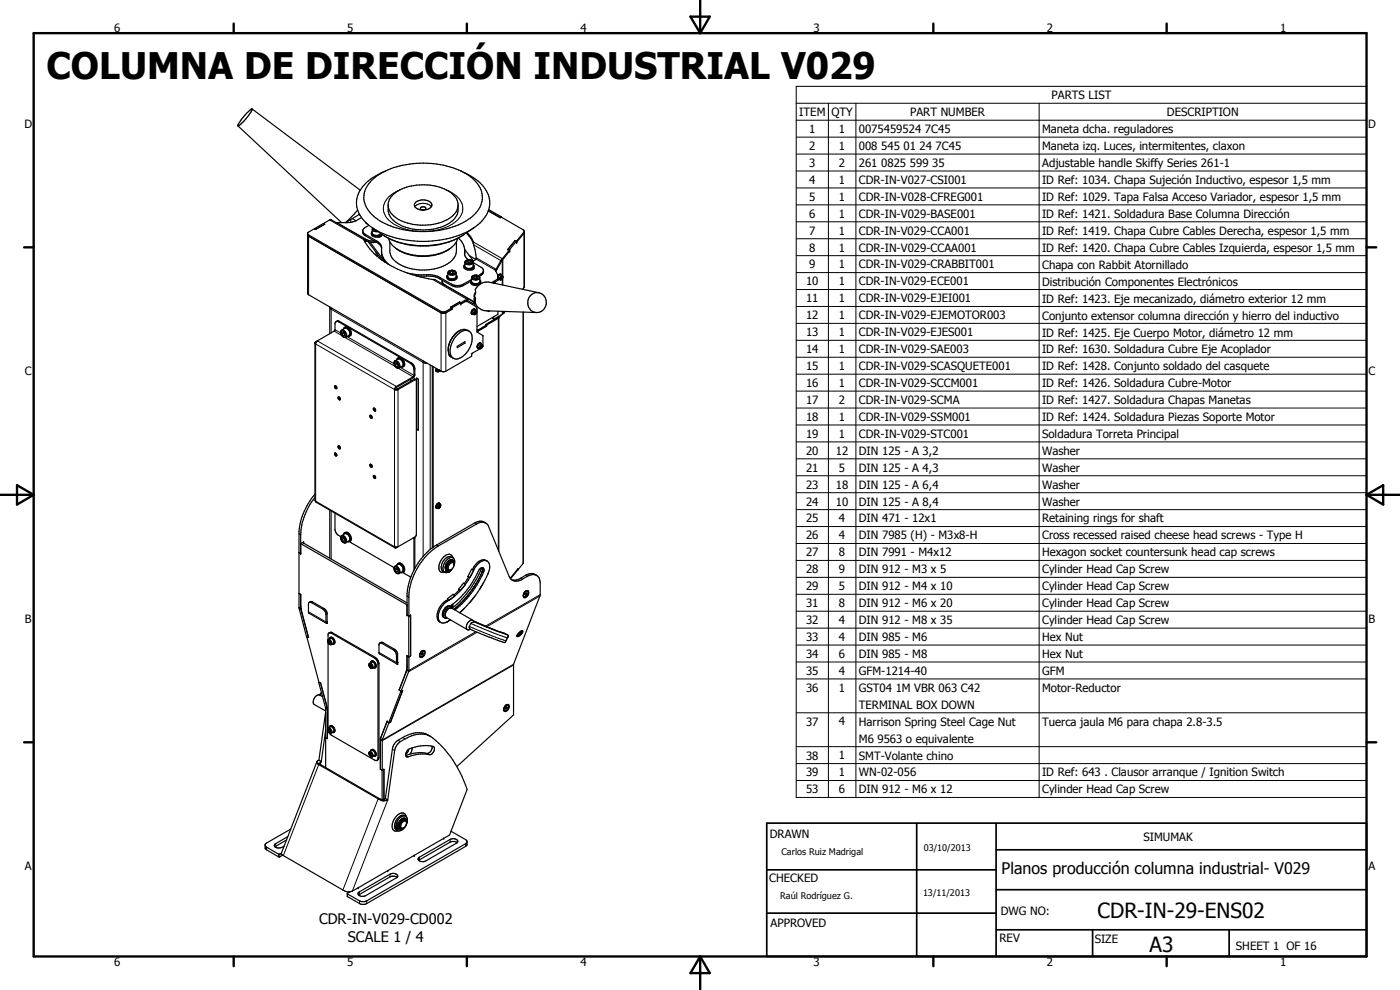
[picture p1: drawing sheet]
<svg xmlns="http://www.w3.org/2000/svg" width="420mm" height="297mm" viewBox="0 0 420 297" stroke-linecap="round" stroke-linejoin="round" font-family="sans-serif">
<g fill="none" stroke="#000" stroke-width=".35">
<path d="M71.4 37.8l31.1 29M75.6 32.7a12.8 12.8 0 0 0-4.2 5.1M75.6 32.7h.1M75.6 32.7a12 12 0 0 1-4.2 5.1M75.6 32.7l32.5 24.4M111.6 54.1a21.1 21.1 0 0 1 13.4-5.1 24.3 24.3 0 0 1 16.9 4.6 6.9 6.9 0 0 1-.1 11.3 25.5 25.5 0 0 1-21.9 3.7 14.3 14.3 0 0 1-10-6.5 6.6 6.6 0 0 1 1.7-8zM115.7 51.3a13.5 13.5 0 0 0-8.4 7.7 7.9 7.9 0 0 0 3.2 8.4l1.4 1.1M138.2 51.3a13.5 13.5 0 0 1 8.5 7.7 8.3 8.3 0 0 1-3.9 8.9 29.2 29.2 0 0 1-19.7 4.3 26.1 26.1 0 0 1-11.2-3.7M92.3 70.5l.3 .4 39.8 23h1.4l1.8-1.1M92.3 70.1l.3 .4 39.8 22.9 1.2 .1 2-1.1M94.4 68.6l.4 .1 2.6-1.4-2.6 1.5zM97.1 67.1l.3 .2"/>
<path d="M105.3 65.9v.8M105.7 65.6l1.1 .7M107.3 63l-3.6 3.8 4.2-2.5M107.8 64.4l.2 .1M108.5 65.3l-1.5 .9-1.6 .5-4.5 .1M108.9 69.4l.5 .7 4.6 3 .5 .9 .1 2.6 1.1 2.2M109.3 72.3l.3 .1M109.4 71.7l-.2 .2a22.6 22.6 0 0 0 13.4 10.1l1.1 .4a25.8 25.8 0 0 0 6.8 1.5l10.1 5.8M109.4 71.7h.1M109.4 71.7l.5 .3M109.4 71.7l-10.1-5.8-6.8 3.8-.2 .3 .1 18.2 40.1 23.3 1.3-.1 7.8-4.5 .2-.9 2.3-1.4M109.4 71.7l-.2 .3"/>
<path d="M109.8 66.7l.5 .5M109.9 72l-.3 .4M110 72.3l1.8 .5 1.1-.2M110 71.9l1.3 .4h1.1M110 71.9v.4M110 71.9l-.1 .1M110 72.3l-.4 .1M110.5 72.5l4.1 5.5M110.7 67.6l-1.1 .6a1.38 1.38 0 0 0-.8 1.3 1.38 1.38 0 0 0 .8 1.2l3.8 2.2 .8 .8 .3 .8M111.1 72.7l4.5 6M111.5 69.9a1.8 1.8 0 0 0 2.9 .3M111.5 69.9a1.65 1.65 0 0 0 1.2 1.3 1.65 1.65 0 0 0 1.7-.6l.1-.2"/>
<path d="M111.7 69.5l-.2 .4M111.7 68.3l3.1 2.1a23.5 23.5 0 0 0 24.4 0l3-2.1M111.9 68.5l-.2 1.4a1.49 1.49 0 0 0 2.5 .1M112.3 68.7l.5 .4M112.5 68.8v.1M112.7 69h.1M112.8 69.1h.1M112.8 75.7v.9M113.2 76.2v.8M114.2 77.5v.3M114.3 70.7l.2 .1M114.5 70.4v.4l-.3 .2-.8 .1"/>
<path d="M114.5 70.2v.2M114.5 75.6a5.5 5.5 0 0 0 2.4 3.9M116.6 71.5a8.3 8.3 0 0 0 5.9 4.8 15.3 15.3 0 0 0 12.5-1.7M117 72.6v3.1a7.2 7.2 0 0 0 5.9 4.8 14.6 14.6 0 0 0 12.7-2.3l.7-.8 .6-1.3 .1-3.5M118.9 74.6l1.7 1M124.7 60.7a3.4 3.4 0 0 1 4.9 .6 2.26 2.26 0 0 1-3 1.7 1.87 1.87 0 0 1-2.2-1.8zM126.3 62.3a.93 .93 0 0 1 1.5 .4 .91 .91 0 0 1-.9 .3 .91 .91 0 0 1-.7-.6zM137.4 71.5a7.9 7.9 0 0 1-6.5 4.8 17 17 0 0 1-9.9-.6M137.5 61.5a6 6 0 0 1-4.6 6.4 14.8 14.8 0 0 1-15.4-2.3l-.3-.4a5.1 5.1 0 0 1-.7-4.3 7.2 7.2 0 0 1 5.6-4.8 15.4 15.4 0 0 1 13.9 2.3 4.2 4.2 0 0 1-.8 6.9 15.5 15.5 0 0 1-17-.5l-1.1-1.2-.6-1.8M137.6 71.4a5.3 5.3 0 0 1 1.8 4.9M139.4 76.3h.1M139.5 74.8l2.6 3.5"/>
<path d="M139.5 75.4a2.28 2.28 0 0 0 1.1 2.6M139.5 79.4l-.2 .1a1.31 1.31 0 0 0 .5 1.4 1.31 1.31 0 0 0 1.5 0l.8-.4 .2-.7M139.6 78.4a1.55 1.55 0 0 1 2.4 .3v1.1a1.54 1.54 0 0 1-2.5 .2zM139.9 69.9a10.7 10.7 0 0 1 3 7.9l-1 .6M140.2 69.8l1.4 1.8 .5 1.5M140.7 78.2l-.6 .2 .1 .5 .6 .1 .6-.2-.1-.4M140.7 78.2l.6 .2M140.7 78.8l-.2 .2M140.7 78.2v.6M140.7 78.8l.3 .2M140.8 76.7l2 1.2M141.3 78.4v.4"/>
<path d="M142 79.4l.3 .4M142 78.8l2.3 1.4a1.07 1.07 0 0 1 .8 1 1.07 1.07 0 0 1-.8 1l-.8 .5M142.3 79.8a1.83 1.83 0 0 1-3 .2M146.5 63.3l3.6 2M146.5 63.2l3.6 2.1M146.7 62.9l3.8 2.2M150.1 65.3l.3-.1 6.9 4.1M150.1 65.3h.1M150.5 65.1v.1M150.5 65.1l-.4 .2M150.6 77.9l-2 3.1 .7 1.4 .1 1.3M150.6 77.9l.1 .3"/>
<path d="M150.8 78l-2.1 3.3M150.8 77.6v.4M150.8 77.6l-.2 .3M152.4 74.8l.5 .1-2.1 2.7M152.5 74.8l.4 .1M152.9 74.9v.4l-2.1 2.7M154.6 72.2l-2.2 2.6M154.6 72.2h.1M154.6 72.2l.5 .1M155.1 72.3l-2.2 2.6M157.3 69.3l-2.2 3M157.3 69.3v.6"/>
<path d="M157.3 69.6l.1 .1M157.4 69.7l-2.3 3v-.4M157.4 69.7v16.3l-.5 .8M99 92.1v8M99 92.2l.4 .6 .1-.4M100.9 96.5l.7 .1 22 12.7 .6 1.3v2.3l-5.3 3.1-.5 .9M102.4 99.1l1.1-.6a1.43 1.43 0 0 1 1.2 2.1l-.9 .6a1.48 1.48 0 0 1-1.4-2.1zM103.2 99.9l.3 .4M103.2 99.9l-.6 .3M103.2 99.7v.2M103.4 98.3l-.3 .4M103.4 98.3h.7l.6 .6 .5 1.3-.4 .7"/>
<path d="M103.4 98.3a1.25 1.25 0 0 1 1.9 .9l.1 1-.6 .7M122.2 81.9a29 29 0 0 0 7.5 .6l1.9 .6 3.9 2.2a3.8 3.8 0 0 0 3.6 0l2.4-1.4M124.9 82.8h4.2l1.6 .3 4.8 2.6a3.8 3.8 0 0 0 3.6 0l2.2-1.3M132.7 84.3l.2 1M132.7 84.1l.1 .6 .7 .8-.4-.1M134.1 82.8a1.57 1.57 0 0 0 1.4 1.4 1.57 1.57 0 0 0 1.6-.9v-.3M134.2 82.8l-.1 .2a1.73 1.73 0 0 0 3 0M134.3 82.7l-.2 .1M134.4 82.5l-.2 .3M134.5 81.5a1.52 1.52 0 0 1 2.4 .2v1.3a1.44 1.44 0 0 1-2.5 0zM135.2 81.4v.6M135.3 92.2l.3 .2"/>
<path d="M135.6 92.4v.4M135.6 92.8h.1M135.8 81.3l.5 .4-.1 .3-.7 .2-.6-.4 .3-.4M135.8 81.3l-.6 .1M135.8 82l-.5 .1M135.8 81.3v.7M135.8 82l.2 .1M136.9 82.5l.2 .5M138.2 99.1l-1.1 .6-.9 1M138.2 91.2l1.7-.9 2.8 1.6 .3 .4 .2 7.3 1.7 1.2v3.1l-.4 .6-.4 .1M138.2 90.8l-.2-.2-2.7 1.6M138.2 90.8v.4"/>
<path d="M138.2 90.8l-2.5 1.6M138.2 90.8l-.3-.2-2.6 1.6M140.2 90.1v.4M140.6 89.7l1.8 .9M140.6 89.7h-.4l-2 1.1M140.7 99.4a2.82 2.82 0 0 0-3.9 .7 6.6 6.6 0 0 0-2.1 3.6M140.7 99.4a3.2 3.2 0 0 0-3.8 1.4 6.8 6.8 0 0 0-1.7 5.7l.8 1M140.7 99.4a3.8 3.8 0 0 1 .3 4.9 5.1 5.1 0 0 1-4.4 3.4l-.6-.2M141.3 84.5a1.76 1.76 0 0 0 3 0M141.3 84.5a1.36 1.36 0 0 0 2 1.1l.8-.5 .2-.6M141.5 83.9l-.2 .6M141.6 83a1.48 1.48 0 0 1 2.4 .3v1.2a1.47 1.47 0 0 1-2.2 .3l-.3-.3z"/>
<path d="M142.1 80.6v.1M142.2 92.8h.3l.2 .3M142.2 92.8a.87 .87 0 0 0-.7 .6 .87 .87 0 0 0 .4 .9h.1M142.2 92.7a.96 .96 0 0 0-.5 1.6M142.2 92.7l.3 .1M142.2 80.4v.2M142.2 80.6l-.9 .4M142.3 82.9v.5M142.4 88.9l.3 .6M142.4 88.9v2.8M142.4 91l-.5 .1-1.6-1-2.1 1.1M142.6 86.9a3.9 3.9 0 0 1 4.4-2.2l14.7 3.1"/>
<path d="M142.6 88.3l-.3 .6M142.6 93.6l.1 .1M142.7 93.7l-.3 .3 .3 .1M142.7 93.7l.2 .2M142.7 89.5a3.1 3.1 0 0 0 3.3 3.8l15 .5M142.7 89.5l-.3 .1M142.8 87.7l-.4 .5v.7M142.9 93.9v-.3l-.2-.1-.3 .3v.3h.3M142.9 93.9l-.2 .2M142.9 82.8v.6M142.9 82.8l.6 .3-.2 .4-.7 .1-.5-.3 .2-.4M142.9 82.8l-.6 .1"/>
<path d="M142.9 83.4l-.5 .1M142.9 83.4l.2 .1M143.2 98.9l.2 .2M143.4 99.1l-.2 .1M143.4 99.1v.3M143.4 99.4h.1M144 83.9l.3 .6M145.1 81.2a1.61 1.61 0 0 1-1.3 1.7M146 97.5v.3M146 97.8h.1M146 97.5l-2.6 1.6M146 97.8l-2.6 1.6"/>
<path d="M146.3 93.3l.3 .2M146.6 93.3v.2M147 93.3l-.4 .2M147.8 95.2v.4l.4 .2M148.2 95v.8M148.6 84.6v.4M149 81l-.2 .4M149.4 83.7l-.1 .5-1.3 .7 .5-.2M149.4 93.4v.9l-6.2 3.7M149.4 83.7l-1.9 1.1M149.5 83.8h.4M149.7 94.9l-.4 .5-3.6 2 .3 .1"/>
<path d="M150.3 82.3h-.4l-.5 .5M150.3 82.3h.1M150.3 83.6l.1 .1M150.3 82.3l-.6 .2-.3 .6M150.3 82.3l.3 .3M150.4 94.4l-.8 1.1-3.6 2M150.4 83.3l-.1 .2M150.4 83.1h.3v.3M150.4 83.1l-.1 .3 .1 .3M150.4 83.1v.2M150.4 83.3l.3 .1M150.7 83.4l-.3 .3"/>
<path d="M151.2 93.7l.3-.2-.8 .8-2.5 1.5M157 86.5v.3M157 93.6v75.4l-1.5 1.9M159.1 88.8a2.89 2.89 0 0 1 4.3 .2 2.89 2.89 0 0 1-.6 4.2 2.88 2.88 0 0 1-3.9-.5 2.88 2.88 0 0 1 .2-3.9zM95.2 102.3l5.2-3 .1-2.1a.89 .89 0 0 1 1.4-.8l22.1 13 .5 1-.1 2.5-.4 .5-5.1 2.8-.2 .5M95.2 102.3l-.7 .5v47.4l.4 .5 23.7 13.7M95.2 102.3l-.5 .9-.2-.2M100.4 115.8a.5 .5 0 0 1 .6 .2 .5 .5 0 0 1 0 .6l-.3-.1zM100.7 115.7l.4 .8M101.5 119.1a.46 .46 0 0 1 .5 .3 .46 .46 0 0 1-.2 .6l-.3-.4zM101.7 119.1l.2 .6 .2 .1M102.6 100.2v-.6h.5l.4 .5v.6l-.4 .1"/>
<path d="M102.6 100.2l.5 .6M103.5 100.5l-.4 .3M104.3 100.9h.5M118.5 108.2l1-.5a1.41 1.41 0 0 1 1.2 2.2l-.9 .5a1.43 1.43 0 0 1-1.3-2.2zM118.6 109.5v-.6l.4-.1 .5 .6v.6h-.5M118.6 109.5l.4 .5M118.7 116.7l-.3 .2M119.2 109.1l.3 .4M119.2 109.1l-.6 .4M119.2 109v.1M119.4 107.5a1.65 1.65 0 0 1 1.7 .5 1.65 1.65 0 0 1 .3 1.7l-.5 .4M119.4 107.5l-.3 .4"/>
<path d="M119.4 107.5a1.75 1.75 0 0 1 1.5 2.6M119.5 109.7l-.5 .3M120.3 110.1h.6M123.3 113.8v.6M124.9 113.9l.1 46.5-.4 .7-5.1 2.9M124.9 113.9l-.5-.2-5.2 3h-.5M124.9 113.9l-5.6 3.1-.9-.1M125 113.5l.5 .2v15.4l-.5-.4zM127 108.7l1.2 .3M127 108.3v.4M127.4 108.5l-.4 .2M129.7 109.9v54.5"/>
<path d="M130 110v54.2M130.9 111.4l.2 .1M130.9 111.3l.2 .2M130.9 110.5v.9M131 110.6l-.1 .7M131.1 110.6l-.1 .7 .4 .2M131.1 111.5h.3M131.3 110.8l.1 .7M131.6 111l.2 .1M131.6 111l.3 .1M131.6 111v.2M131.7 111h-.1"/>
<path d="M131.8 111.1l-.2 .1M131.8 111.2h-.2M131.8 111.1v.1M131.8 111.2h.1M131.8 111.1h.1M131.8 111l.1 .2M131.9 111.1v.1M131.9 111.2h.1M132 111.2h.1M132.1 111.2l-.7 .3M134.5 105.1a2.37 2.37 0 0 0 .7 1.9M134.5 105l.1 .5"/>
<path d="M134.7 103.8l-.2 1.3M134.8 106.3l.3 .6 .9 .6M134.9 106.6l.1 .2M134.9 102.9l-.4 2.1M135.2 107h.1M136.1 100.9l-1.1 1.8M137.2 103.9l2.3-1.4v.5l-2.3 1.3zM139.2 102.7l.3 .3M144.2 104.1h.1M144.3 104.1l.2 .2M144.3 103a.83 .83 0 0 0-1 .5 .83 .83 0 0 0 .4 1h.1M144.3 103.9h.1"/>
<path d="M144.3 103.9v.2M144.4 103.8l-.1 .1M144.4 103.8l.2 .1M144.4 103.8h.1M144.5 103.3a.65 .65 0 0 0-.8-.3 .65 .65 0 0 0-.4 .8l.1 .7M144.6 103.9v-.2l-.3 .1-.2 .3 .1 .3 .3-.1M144.6 103.9l-.1 .4M144.7 104.2l.2-.6-.7-.5a.76 .76 0 0 0-.7 .4 .76 .76 0 0 0 0 .8l.6 .3M100.5 135.9a.42 .42 0 0 1 .6 .3 .42 .42 0 0 1-.4 .5l-.3-.4zM100.7 135.9v.5l.4 .3M101.7 133.8h-.1a.46 .46 0 0 0-.1 .6 .46 .46 0 0 0 .6 .1M101.7 133.8l.4 .7"/>
<path d="M101.7 133.8l.1 .4 .3 .3M111.1 124.6a.47 .47 0 0 1 .5 .3 .47 .47 0 0 1-.2 .6l-.3-.4zM111.1 139.3a.49 .49 0 0 1 .5 .3 .49 .49 0 0 1-.2 .6l-.3-.3zM111.3 139.3v.4l.4 .3M111.3 124.6v.4l.4 .3M112.3 122.5l.4 .7M112.3 122.5l.4 .3v.4M112.3 122.5a.46 .46 0 0 0-.2 .5 .46 .46 0 0 0 .5 .4l.1-.2M94.5 148.3a19.8 19.8 0 0 0-4.8 11.1v23.1l2.3 8.6 .6 .2-2-7.6-.4-2.3M94.5 149.3a19.6 19.6 0 0 0-4.3 11.1v5.7l-.4-.3M99 153.1v14.4M100.5 154l.1 5.3 .4 .8 1.3 .9"/>
<path d="M103.4 159.9a1.63 1.63 0 0 1 2 2l-.6 .6M103.4 159.9l-.3 .5M103.4 159.9h.1a1.9 1.9 0 0 1 1.7 1.9l-.4 .7M112.1 142.7a.49 .49 0 0 1 .6 .2 .49 .49 0 0 1-.2 .7l-.4-.4zM112.3 142.7l.4 .7M131 152.5a1.06 1.06 0 0 1 1-1.5l.1 .3a.85 .85 0 0 0-.7 1.3M131 152.5h.4M131 152.5h.1M131.2 151.4l-.2 .9 .4 .3M131.3 151.3l.5-.2a.78 .78 0 0 1 .4 .9 .78 .78 0 0 1-.8 .6M131.6 152.1l.2 .1M131.6 152.1h.2"/>
<path d="M131.6 152.1l.3 .1M131.8 152.1v.1M131.8 152l-.2 .1M131.8 152.1l-.2 .1M131.8 152.2h.1M131.8 152.1l.1 .1M131.8 152l.1 .1M131.8 152l.1 .2M131.8 151.8h.2M131.8 151.8l.1 .1M131.8 151.8h.1M131.9 152.2h.1"/>
<path d="M131.9 151.9l-.1 .1M131.9 151.9l.1 .1M131.9 151.8l.2 .1M131.9 151a.94 .94 0 0 0-1 .4 .94 .94 0 0 0 .1 1.1M131.9 151.8h.1M131.9 151.8l.1 .1M131.9 151.7v.1M131.9 152.1v.1M131.9 152.1h.1M132 152.1v.1M132 151.8h.1M132 152v.1"/>
<path d="M132 152h.1M132 151.8l.1 .1M132 151.8v.1M132.1 151.9v.1M145.7 156.9a2.76 2.76 0 0 0-3.2 0l-11.5 6.6a19.6 19.6 0 0 0-8.8 14.6v6.4M89.7 178.1l.5 .3M89.7 178.1l.5 .3v4.3l2.4 8.5M90.8 162.8l-.6 .3 32 18.4M90.8 162.8l31.4 18.1M90.8 162.8l.3-.2v.4zM90.8 162.8h.1M102.4 160.8l1.1-.7a1.41 1.41 0 0 1 1.2 2.2l-.9 .6a1.46 1.46 0 0 1-1.4-2.1z"/>
<path d="M102.6 161.8v-.5l.5-.1 .4 .6v.5l-.4 .1M102.6 161.8l.5 .6M103.2 161.4v.1M103.2 161.5l.3 .4M103.2 161.5l-.6 .3M103.5 162.2l-.4 .2M104.8 162.5l-.5 .1M105.1 162.4l.3 .5 12.9 7.4M118.4 170.1l1.1-.7a1.4 1.4 0 0 1 1.2 2.1l-.9 .6a1.46 1.46 0 0 1-1.4-2zM118.6 171.1v-.6h.4l.5 .5v.6h-.5M118.6 171.1l.4 .5M119.2 170.6v.2"/>
<path d="M119.2 170.8l.3 .4M119.2 170.8l-.6 .3M119.4 169.2l-.3 .4M119.4 169.2a1.51 1.51 0 0 1 2 1.4l-.1 .9-.4 .2M119.4 169.2a1.7 1.7 0 0 1 1.5 2.5M119.5 164h-1.1l.2 .4M119.5 164l-.9 .4M119.5 171.4l-.5 .2M120.3 171.7h.6M121.1 171.6l.3 .5 1.9 1.1M124 161.4l.2 .1v9.6M124.4 161.2l.1 9.4"/>
<path d="M133.8 171l-.1 .4 .3 .3M133.8 171l.2 .1M134 171.1v.6M134.1 171.4v.1M134.2 171.2l.2 .2-.3 .1M134.2 171.2l-.1 .3M134.2 171.2l-.1 .2M134.3 180a5.3 5.3 0 0 0-2.9 6l.9 .8M134.3 179.6l.4 .6M134.3 179.6v.4M134.3 180l.4 .2M134.3 179.6l1.7-1.3 .4 .6-1.7 1.3"/>
<path d="M134.6 171.2l-.2 .4 .2 .1M134.6 171.2h.2M134.8 171.2l-.2 .5M134.9 171.2l-.1 .2M135.1 171.1l-.1 .3h-.2M135.3 171l-.5 .1a1.41 1.41 0 0 1-.1-1.5 1.41 1.41 0 0 1 1.3-.8l.3 .5a.93 .93 0 0 0-.5-1.3 .93 .93 0 0 0-1.2 .5 2.14 2.14 0 0 0-.6 2.6M135.3 171l-.7 .7M135.3 171h.1M135.4 170.9l-.6 .3M135.5 170.9l-.2 .1M135.8 168.4a1.77 1.77 0 0 0-1.7 2.5l.3 .2-.1 .7-.3-.1M135.8 168.4l.4 .4v1"/>
<path d="M135.8 168.4a1.92 1.92 0 0 0-1.5 2.6l.3 .2M135.9 167.3a3.1 3.1 0 0 0-2.9 3.5 1.03 1.03 0 0 0 1.5 .9M135.9 167.3a2.56 2.56 0 0 1-.6 3.8M135.9 167.3a1.43 1.43 0 0 0-1.2-1.1 1.43 1.43 0 0 0-1.4 .8 4.3 4.3 0 0 0-1.4 4.2l.5 .5h1M135.9 168.1a2.01 2.01 0 0 0-2.3 2l.2 .9M136 167.4a2.01 2.01 0 0 0-3 1 2.07 2.07 0 0 0 .5 3.3M137.6 176.8l.5 .4M137.6 176.8l.1 .2M137.6 176.8l1.5-1.8 .5 .4-1.5 1.8M137.7 177l-1.5 1.6M137.7 177l.4 .2M140.7 173.1l-1.4 2"/>
<path d="M141.5 170.8l-1.1 2.2 .6 .3 1.1-2.2M141.5 170.8l.6 .3M141.5 170.8l.3 .1M141.8 170.9l.3 .2M142.1 171.1a3.8 3.8 0 0 1 3.9-2.9 2.19 2.19 0 0 1 .8 3l-.3 .9M142.1 171.1a22 22 0 0 1-8.9 10.1 4.6 4.6 0 0 0-1.3 5.3l1 .4 1.3-.3M142.5 178.9l-1.5 1.9M144.4 170.4a27.2 27.2 0 0 1-8.6 12M144.4 170.4l-.4 .3a26.6 26.6 0 0 1-8.8 11.1M144.4 170.4l.5-.1 .3 .5a2.15 2.15 0 0 1-.5 1.9 31 31 0 0 1-8.1 10.3M144.8 170.3l.1 .4a27.9 27.9 0 0 1-8.7 12.1M145.2 174.7l-1.3 2.1"/>
<path d="M146.2 168.3a2.22 2.22 0 0 0-3.1 .7l-1.3 1.9M146.5 172.1a32.9 32.9 0 0 1-8.5 11.8l1.3-1.4M146.5 172.1l-.2 .4M153.2 173.6l-6.6-15.6a2.24 2.24 0 0 0-3.6-.8l-11.5 6.6a19.8 19.8 0 0 0-8.8 14.6v6.4M153.2 173.6a2.62 2.62 0 0 0 3.5 .2 4.9 4.9 0 0 1 3.9-1.3 2.2 2.2 0 0 1 1.5 2.4l-.1 3.9-7.9 20.5v15.2l-17 15.5M155.4 170.9h.1M155.4 170.9l-2.2 2.8M155.5 170.9v-.3l-2.4 2.9M157.3 177.8l-.1 .3M157.3 177.8a.7 .7 0 0 1 .6-.6 .7 .7 0 0 1 .8 .4 1.32 1.32 0 0 1-1.5 1.6l-.1-.9M157.3 177.8l-.2 .7 .2 .6M157.7 178.1l-.1 .1 .3 .2"/>
<path d="M157.7 178.1l.2-.2 .2 .2M157.7 178.1v.5l.2-.2M157.8 177.3h.5M157.8 177.9l.3 .2M158.1 178.1l-.2 .3M158.1 177.3l-.8 .5M158.2 177.3h.1M158.3 177.3a1.04 1.04 0 0 1 0 1.3 1.04 1.04 0 0 1-1.2 .3l-.1-.1M161.1 172.6a2.81 2.81 0 0 0-3.3 0l-2.4 1.3-.8 .2-1.1-.2M92.1 191.2l3.6 13.6M92.1 191.2h.1M92.8 180.7l.8-.2 4.2 2.5 .4 .9v2.7"/>
<path d="M92.8 180.7h.5l4.1 2.6 .4 .8v2.7l.4 .3M92.8 180.7l-.2 .4 .1 2.8 5.3 3.2M98.5 191.9l.7-.4a.99 .99 0 0 1 .8 1.5l-.6 .4-.6-.1-.4-.7zM98.5 192.8v25.7M98.6 192.7l.3 .3M98.8 189.9l.7 .1 12.9 7.4 .9 1.1 .1 .5v28.7l-.3 .4M98.8 189.9l.8-.2 13.1 7.6 .9 1 .1 .8v28.2l-.1 .6-.5 .2M98.8 189.9l-.3 .5v1.6M99 192.5l.2 .2M99 192.5l-.4 .2M99 192.4v.1M99 191.3a1.23 1.23 0 0 1 1.3 .5 1.23 1.23 0 0 1 0 1.4"/>
<path d="M99 191.3a1.34 1.34 0 0 1 1.3 1.9M99 191.3l-.2 .4M99.2 192.7l-.6-.4v.4M99.2 192.7v.3h-.3M99.2 192.9l-.3 .1M100.3 193.2h-.6M111 199.8v-.3h.3l.2 .3M111 199.8l.3 .4M111.4 199.6l.1 .2M111.4 199.6l-.4 .2M111.4 199.6h.1M111.5 199.8v.4h-.2"/>
<path d="M111.6 198.4a1.22 1.22 0 0 1 1.1 .7 1.22 1.22 0 0 1-.1 1.3M111.6 198.4l-.4 .5M111.6 198.4a1.35 1.35 0 0 1 1 2M114 193l-.3 .3 .1 2.7 5.4 3.3M114 193h.6l3.8 2.3 .6 1.3v2.4l.4 .3M114 193l.8-.3 3.8 2.2 .7 1.2 .1 2.7M122.2 184.5l.5 .3M122.2 196.8l-.1 4.3-2.3 5.9M122.2 196.8l.5 .3M122.2 184.5l.5 .3v12.3M122.2 199.8l-.4 1.9M122.7 184.8l.5-.3v12.3"/>
<path d="M122.7 197.1v4.3l-2.4 6.1M123.2 196.8h.1M123.2 196.8l-.5 .3M125.9 196.8l.3 .2M126.6 196l-.1 .2 .3 .1M126.6 196l.2-.2 .1 .2M126.6 196v.5l.2-.2M126.7 195.9l.2 .1M126.8 195.2a.61 .61 0 0 1 .7 .2 .61 .61 0 0 1 0 .8 .89 .89 0 0 1-.5 .9 .89 .89 0 0 1-1.1-.2l.1-.7M126.8 195.2a1.27 1.27 0 0 0-.6 1.9M126.8 195.2l-.1 .1M126.8 195.2h.2"/>
<path d="M126.9 196l-.1 .3M127 195.2a1.05 1.05 0 0 1 .2 1.2 1.05 1.05 0 0 1-1 .7M127 195.2l-.6 .4-.3 .4M127 195.2l.1 .1M134.2 186.6l-.4 .2M135.2 186l-1 .6M135.2 181.8a2.47 2.47 0 0 0-2.5 2.7l.3 .6 .5 .3M135.2 181.8l.3 .2M135.6 182a2.12 2.12 0 0 0-2.6 2.3 .88 .88 0 0 0 .3 1 .88 .88 0 0 0 .9 .1M135.6 182l.2 .4M135.7 181.6l-.2 .4M135.7 181.4l-.1 .6"/>
<path d="M135.8 182.4v.2M135.9 181.3l-.1 1.1M140.6 186.6l.4-.4a.71 .71 0 0 1 .8-.1 .71 .71 0 0 1 .4 .6l-.9 .4-.5 1 .4 .7a.71 .71 0 0 1-.9 .1 .71 .71 0 0 1-.4-.8l.2-.8zM141.1 188.8l9.2 3.6a1.12 1.12 0 0 0 1.4 .3v-.1M141.9 186.1l-6.6-3.7a1.94 1.94 0 0 0-1.7 2.2l.4 .7 6.3 3.6M142.1 186.3l10.2 4.2a.52 .52 0 0 1-.1 .9M151.8 192.3l-.1 .3M152.5 191.1l-.8 1.5M155.2 190.5v.3M155.9 190l.1 .2M156.1 189.9h.1M156.2 189.9l-.2 .3"/>
<path d="M156.2 189.9h-.3l-.2 .5 .3-.2M156.4 189.4h.2M156.6 189.3h.1a1.66 1.66 0 0 1-1.4 1.7l-.1-.4M156.6 189.3l-1.1 .7-.3 .6M156.6 189.3l.1 .1M156.7 189.4a1.37 1.37 0 0 1-1.6 1.3M95.7 204.8l.5 .1M95.7 204.8l2 7.8v17.7M95.7 204.8h.1M95.8 208.5a1.96 1.96 0 0 0-1.5 2.9l3.4 1.9M95.8 208.5l1 .5M96.2 204.9l2 7.7"/>
<path d="M96.2 204.9h.1M96.2 204.9l2 7.6v9.1M96.5 207.8l-.7 .7M97.7 213.6l-2 14.5M97.7 219.1l-1.3 9.4M98.6 219.7l.9 .9 12.9 7.4 .7 .1M98.6 219.2l.3 .4M99 219h.1M99 219l.2 .2M99 219l-.4 .2M99 217.8a1.23 1.23 0 0 1 1.3 .6 1.23 1.23 0 0 1 0 1.3M99 217.8a1.34 1.34 0 0 1 1.3 1.9"/>
<path d="M99 217.8l-.2 .4M99.2 219.2l-.6-.3v.3M99.2 219.2v.3l-.3 .1M99.2 219.4l-.3 .2M100.3 219.7l-.6 .1M111.5 200l-.2 .2M112.1 200.4h.5M116.2 216.4l.5 .5M116.2 216.4h.1M116.2 216.4l-2 5.1v9.3M116.2 216.4l-2 5.2M116.7 216.9l-2 5.1v9.1"/>
<path d="M117.2 216.6h.1M117.2 216.6l-.5 .3M117.3 216.6l-.6 .3M119.8 207l.5 .4-3.6 9.5M119.8 207l.5 .5M119.8 206.9v.1M120.3 207.5l.6-.3-3.6 9.4M120.8 207.2l-3.6 9.4M151.2 212.9l.2 .3zM151.2 212.4v.3M151.4 213.2h.1M151.6 211.8l-.3 .4"/>
<path d="M151.8 211.6l.7-.2a1.29 1.29 0 0 1 .1 1.4 1.29 1.29 0 0 1-1.3 .6l-.1-.1a1.63 1.63 0 0 1 .6-1.7zM151.8 212.2v.5l.2-.1M151.8 212.2l-.1 .2 .3 .2M151.8 212.2l.2-.2 .2 .3M151.9 212.1l.3 .2M152.1 211.5h.3M152.2 212.3l-.2 .3M152.3 211.5l-.5 .2M152.3 211.5h.1M152.4 211.5a1.17 1.17 0 0 1-1 1.7M95 228.9l.7 .5 17.8 10.3 1.3 .6M95 228.9l1 .3"/>
<path d="M95.1 228.6l-.1 .3M95.1 228.6l-10.7 27.4M95.7 228.1l.7 .4M95.7 228.1l-.6 .5M96 229.2l18.8 10.9M96.4 228.5l-.4 .7M97.7 221.3l.5 .3M97.7 221.4l.5 .2M111 226.4v-.4h.3l.2 .3v.4h-.2M111 226.4l.3 .3M111.4 226.1v.1M111.4 226.2l.1 .2"/>
<path d="M111.4 226.2l-.4 .2M111.5 226.6l-.2 .1M111.6 224.9a1.45 1.45 0 0 1 1.1 1.9M111.6 224.9a1.24 1.24 0 0 1 1.1 1.9M111.6 224.9l-.4 .5M112.7 226.8l-.6 .1M114.2 230.8l.5 .3M114.2 230.8h.1M114.2 221.6h.1M114.2 221.7v.3M114.7 231.1h.1M114.7 231.1v8.9"/>
<path d="M114.7 231.1l.5-.3v9.1M115.6 239.6l.8 .4M115.6 239.6l-.8 .5M122.3 225.1a10.3 10.3 0 0 1 7.9-.9 1.65 1.65 0 0 1-.3 1.7 1.65 1.65 0 0 1-1.7 .4 20.3 20.3 0 0 0-6.2 .8 1.48 1.48 0 0 1 .3-2zM122.5 224.9v.6l-.7 .7M123.7 224.4l-.1 .9-.5 .9M128.4 220.6a27.6 27.6 0 0 1 10.7 13.5l1.1 2.8-5.3 13.7-1.8 .9M128.4 220.6a9.7 9.7 0 0 0-9.5 3.2l-.5 1.4-2 14.8M128.5 220.6a7.5 7.5 0 0 0-7.6 .7l-1.4 .8a3.6 3.6 0 0 0-1.7 2.7l-2.2 14.8M128.5 220.6l.7 .4M129.7 223.9a1.7 1.7 0 0 1-2.2 2 11.1 11.1 0 0 0-5.7 .8M79.6 253.7l4 2.6 .8-.3"/>
<path d="M84.4 256v.3l.4 .3M84.8 256.6l18.3 10.6a2.1 2.1 0 0 0 2 .3M86 252l-3.5 2M86.4 251l-4 2.4a1 1 0 0 0 .4 1 1 1 0 0 0 1.1 0l1.3-.5M87.3 248.8l-7.7 4.6v1.2l.2 .2 3.8 2.3 1.2-.5M114.8 240.1v.2M116.4 240l-1.6 .3M119 248.2l.1 .4 .3 .2M119 248.2l.2 .1M119.2 248.3l.3 .5 .3-.2 .5 .2 .6-.2M119.4 247.4h.3l-.2 .3-.2-.1M119.4 247.4l-.1 .2"/>
<path d="M119.5 247.4l-.2 .2M119.5 247.8v.1M119.5 248.2l-.2 .3M119.5 248.2l.2 .1-.3 .3zM119.6 247.9h.1l-.5 .4M119.6 247.9l-.6 .3M119.6 247.7v.2M119.7 246.8a.79 .79 0 0 0-.5 1.1M119.7 246.8l.1 .1M119.7 247.6l-.5 .3M119.8 246.9a1.47 1.47 0 0 1 2.2-1.1l.1 .5-.1 .8M119.8 246.9l-.5 .5-.1 .5"/>
<path d="M120.9 248.5l-.7 .1M121.1 248.5h-.2M121.1 248.4l-.2 .2M121.5 245.9a1.72 1.72 0 0 0-1.5 2.6l.2 .1M121.6 246l.4 .3v.8M121.6 246a1.86 1.86 0 0 0-1.6 2.3l.2 .3M121.7 244.9a2.13 2.13 0 0 0-2.9 1.4 1.88 1.88 0 0 0 .5 2.9M121.7 247.8a2.19 2.19 0 0 1-2.4 1.4M121.7 245.6a1.56 1.56 0 0 0-2 1.2M121.8 244.9a2.54 2.54 0 0 1-.6 3.5M121.8 244.9a2.52 2.52 0 0 0-2.9 2.2 1.67 1.67 0 0 0 .4 2.1M121.9 245a1.42 1.42 0 0 0-1.2-1.1 1.42 1.42 0 0 0-1.5 .7 3.5 3.5 0 0 0-1.1 4.5l.7 .3 .6-.1"/>
<path d="M122 246.7v-.2a1.06 1.06 0 0 0-1.2 0 1.06 1.06 0 0 0-.5 1.1 .62 .62 0 0 0 .1 .8 .62 .62 0 0 0 .8 0M122 247.1v.3M125.7 257.3l9.4-5.4a1.57 1.57 0 0 1 2.3 .5l-.2 .5-9.4 5.4a1.48 1.48 0 0 1-2.3-.7zM133.1 251.5v.1M133.2 251.5l-25.7 14.9M135.3 249.4l4.6 2.7 .3 .2-.1 1.4-30.3 17.5-1.1 .2-.8-.3-3.6-2.1-.1-.9M137.2 252.9a1.91 1.91 0 0 0-2.1-.2l-9.4 5.4M140.2 252.7l-.5 .5-29.6 17.1a2.42 2.42 0 0 1-2.2 0l-3.7-2.2M105 267.6h.1M105.1 267.5l-.9 .6M107.5 266.4h.1M107.5 266.4l-2.4 1.1"/>
<path d="M107.6 267.7l9.4-5.4a1.47 1.47 0 0 1 2.4 .7l-9.6 5.7a1.39 1.39 0 0 1-2.3-.7zM116.4 261.2v.1M119.2 263.3a2.01 2.01 0 0 0-2.2-.2l-9.4 5.5"/>
<circle cx="142.3" cy="93.7" r=".74"/>
<circle cx="150.2" cy="83.2" r=".76"/>
<circle cx="111.7" cy="199.6" r=".94"/>
<circle cx="99.2" cy="219" r=".93"/>
<circle cx="111.7" cy="226.2" r=".97"/>
</g>
<g fill="none" stroke="#000" stroke-width=".3">
<path d="M239 25.9h171.1v213.4h-171.1zM239 31h171.1M239 36.1h171.1M248.6 31v208.3M256.9 31v208.3M311.9 31v208.3M120 57a7 7 0 0 0-4.9 5.4 5.7 5.7 0 0 0 3.8 5.2 18 18 0 0 0 17.8-1.1 4.9 4.9 0 0 0-.9-8.5l-1.9-1M239 41.1h171.1M239 46.2h171.1M239 51.3h171.1M239 56.4h171.1M92.6 70.5v17.9"/>
<path d="M98.9 66l10.3 5.9M101.2 66.8l8.8 5.1M109.6 70.3v.4M111.7 68.8a1.34 1.34 0 0 0 1.7 .7M112 68.5l-.1 .3 .3 .4 1 .1M113.1 72.3v.4M114.8 70.4a21.8 21.8 0 0 0 10.7 3.3 22.6 22.6 0 0 0 13.7-3.3M124.5 62a3.5 3.5 0 0 1 4.9 0M139.4 75.9v.4M139.5 78.7a1.44 1.44 0 0 0 2.5 0M139.7 78.4a1.34 1.34 0 0 1 2.1 .2 1.1 1.1 0 0 1-1.1 .7 1.1 1.1 0 0 1-1-.9zM142.1 72.6l8.7 5"/>
<path d="M142.1 73.4l8.5 5M142.9 77.3l6 3.5M142.9 77.8l5.7 3.2M150.7 78.1v4.6M150.9 77.9v7.6M157.3 69.6v16.7M239 61.5h171.1M239 66.5h171.1M239 71.6h171.1M239 76.7h171.1M99.4 99.9v-7.1l27.6 15.9v58.3M100.3 99.4l2.3 1.3"/>
<path d="M100.5 98.9l1.8 1M101.9 96.4l-.3 .2M102.4 99.4a1.1 1.1 0 0 1 1.2 .4 1.1 1.1 0 0 1-.1 1.4 1.41 1.41 0 0 1-1.1-1.8zM102.5 99.1a1.4 1.4 0 0 1 1.3 .6 1.4 1.4 0 0 1 0 1.5M128 82.4v.4M129.9 83.9l10.2 5.9M132 83.3v.4M132.4 93.4v18M133.5 85.5l8.9 5.1M133.8 93.4v18M134.4 81.9a1.44 1.44 0 0 0 2.5 0M134.6 81.6a1.13 1.13 0 0 1 1.2-.6 1.13 1.13 0 0 1 .9 1 1.18 1.18 0 0 1-1.2 .5 1.18 1.18 0 0 1-.9-.9z"/>
<path d="M135.5 85.3v.4M139.1 85.3v.4M139.9 90.3h.1M141.5 83.3a1.4 1.4 0 0 0 1.3 .8 1.4 1.4 0 0 0 1.2-.8M141.7 83.1a1.4 1.4 0 0 1 2.1-.1v.1a1.15 1.15 0 0 1-1.1 .7 1.15 1.15 0 0 1-1-.7zM141.7 93.1l-.2 .3M142.5 93.4l.3-.1a.52 .52 0 0 1 .2 .7 .52 .52 0 0 1-.8 .1zM142.6 86.9l.2 .8-.2 .6M142.9 93.2a.77 .77 0 0 0-.7 1.2M144.3 82.2v.4M148.5 84.7v.3M149.3 95.4l.3 .1v69.6"/>
<path d="M149.3 83.7v.5M149.4 95.3h.1M149.4 95.3l.3 .1v70.1M149.6 82.5l-.3 .1M150.2 83.1l.5-.3a.57 .57 0 0 1 .1 .8 .57 .57 0 0 1-.7 .2zM150.7 83.7v1.8M150.7 93.4v.9M150.8 82.8a.8 .8 0 0 0-.7 1.1M150.9 93.4v.7M157 86.6v.2M157 93.6v75.4M239 81.8h171.1"/>
<path d="M239 86.9h171.1M239 91.9h171.1M239 97h171.1M94.7 103.2l23.7 13.7v47.1l-23.7-13.6zM94.7 102.6l.2 .1M95.2 102.3l23.7 13.7v.2M103.6 101.3l15 8.7M104.2 101l14.1 8.1M118.4 108.5a1.14 1.14 0 0 1 1.2 .6 1.14 1.14 0 0 1-.1 1.3 1.35 1.35 0 0 1-1.1-1.9zM118.5 108.2a1.49 1.49 0 0 1 1.3 2.2M119.2 116.7l.3 .2v47.1M119.5 110.5l4.5 2.6v.3"/>
<path d="M120.1 110.2l4.1 2.4 .3-.2M123.4 108.9l-.2 .1M124.3 113.8l.3 .1M124.5 110.7l-.3 .2M129.1 109.5v55.3M143.5 103.3l-.2 .3M144.3 103.6l.4-.1a.65 .65 0 0 1 0 .7 .65 .65 0 0 1-.7 .3v-.4zM144.7 103.4a.77 .77 0 0 0-.7 1.2M239 102.1h171.1M239 107.2h171.1M239 112.3h171.1M239 117.3h171.1"/>
<path d="M239 122.4h171.1M239 127.5h171.1M239 132.6h171.1M239 137.7h171.1M99.4 153.3v14.5M142.5 156.9l.5 .3M239 142.7h171.1M239 147.8h171.1M239 152.9h171.1M239 158h171.1M89.7 160.1l.5 .3M102.4 160.9a1.23 1.23 0 0 1 1.2 .6 1.23 1.23 0 0 1 0 1.3 1.34 1.34 0 0 1-1.2-1.9z"/>
<path d="M102.5 160.7a1.44 1.44 0 0 1 1.3 2.2M118.4 170.1a1.18 1.18 0 0 1 1.2 .7 1.18 1.18 0 0 1-.1 1.3 1.41 1.41 0 0 1-1.1-2zM118.5 169.9a1.44 1.44 0 0 1 1.3 2.2M118.9 164.2v.1M122.2 178.9l.5 .3M124 161.4l.2 .2 .3-.2M131 163.5l.5 .3M133.8 171.2h.1M141.8 170.9l.3 .2M144.2 171.2l.9 .5M156.2 173.5l.5 .3M157.8 172.6l.5 .3"/>
<path d="M162 178.8l-15.9 9.2M162.1 178.4l-16.4 9.5M239 163.1h171.1M239 168.1h171.1M239 173.2h171.1M239 178.3h171.1M89.7 182.2l.6 .3M89.8 182.7l.6 .1M92.6 183.6l5.2 3M93.8 180.6l-.4 .2M97.3 182.6l-.4 .2M98.2 184.1l-.4 .2"/>
<path d="M98.2 186.6v.5M98.5 192.1a.74 .74 0 0 1 .8 .4 .74 .74 0 0 1-.2 .9l-.6-.7zM98.5 191.9a.99 .99 0 0 1 .9 1.5M99.8 189.9l-.3 .1M110.8 199.2a.79 .79 0 0 1 .9 .4 .79 .79 0 0 1-.1 .9 .99 .99 0 0 1-.8-1.3zM110.9 199a1.02 1.02 0 0 1 .9 1.5M112.7 197.3l-.3 .1M113.7 195.7l5.3 3.1M113.7 199.1l-.3 .2M115 192.8l-.4 .2M118.4 194.8l-.3 .2M119.3 196.3l-.3 .3"/>
<path d="M119.4 198.8v.5M122.2 199.8h.1M133.8 180.3l.4 .2M135.6 182.5a1.83 1.83 0 0 0-1.6 2.8M141.3 187.1l10.9 4.3-.4 .9-10.9-4.3M142.1 186.3l5.6 2.4 3.9 1.4M142.2 186.6l10.1 3.9M142.8 189.5l-20.1 11.7-.5-.3M143.2 189.7l-20.6 11.8-.5-.4M154.1 199.5l-39.4 22.7-.5-.2M154.1 199.3l-39.4 22.7-.5-.5M239 183.4h171.1"/>
<path d="M239 188.5h171.1M239 193.5h171.1M239 198.6h171.1M96.6 208.2l-.4 .5M97.7 212.3l.5 .1M97.7 212.6l.5 .3M98.2 212.4h.1M98.5 218.6a.74 .74 0 0 1 .8 .4 .74 .74 0 0 1-.2 .9l-.6-.4zM98.5 218.4a.97 .97 0 0 1 .9 1.5M121.9 201.7h-.1M239 203.7h171.1M239 213.9h171.1"/>
<path d="M96.3 229.4h-.6l-10.7 27.3M96.4 228.5l-.3 .8M110.8 225.8l.1-.1a.85 .85 0 0 1 .8 .5 .85 .85 0 0 1-.1 .9 .99 .99 0 0 1-.8-1.3zM110.9 225.6a.99 .99 0 0 1 .9 1.5M113.7 227.3l-.3 .2M114.1 239.8l-.6-.1-10.6 27.3M117.8 224.8l.6 .4M119.5 222.1l.7 .4M120.9 221.3l.7 .4M121.8 226.7l.7 .4M128.2 226.1l.7 .3M239 224h171.1"/>
<path d="M239 229.1h171.1M239 234.2h171.1M80 254.2v.8M82.8 253.1v.8M83.6 256.3v.8M84 256.3v.8M116.4 240l-10.7 27.4M119.1 247.6h.1M119.1 248.5h.1M119.5 246.9l.2 .1M125.9 257.2v.8M135.1 251.9v.8"/>
<path d="M139.7 253.2v.8M104.3 268.2v.8M107.9 267.6v.8M107.9 270.3v.8M110.1 270.3v.8M117 262.3v.8"/>
</g>
<g fill="#000">
<circle cx="94.4" cy="68.6" r=".18"/>
<circle cx="97.1" cy="67.1" r=".18"/>
<circle cx="109.9" cy="72" r=".18"/>
<circle cx="150.8" cy="78" r=".18"/>
<circle cx="152.5" cy="74.8" r=".18"/>
<circle cx="152.9" cy="75.3" r=".18"/>
<circle cx="155.1" cy="72.7" r=".18"/>
<circle cx="135.3" cy="92.2" r=".18"/>
<circle cx="138" cy="90.6" r=".18"/>
<circle cx="138.2" cy="91.2" r=".18"/>
<circle cx="142.4" cy="89.6" r=".18"/>
<circle cx="145.7" cy="97.4" r=".18"/>
<circle cx="149.6" cy="82.5" r=".18"/>
<circle cx="151.2" cy="93.8" r=".18"/>
<circle cx="131.8" cy="111.1" r=".18"/>
<circle cx="131.9" cy="111.1" r=".18"/>
<circle cx="132.1" cy="111.2" r=".18"/>
<circle cx="131.8" cy="152.1" r=".18"/>
<circle cx="131.8" cy="152" r=".18"/>
<circle cx="131.9" cy="151.9" r=".18"/>
<circle cx="131.9" cy="152.2" r=".18"/>
<circle cx="131.9" cy="151.8" r=".18"/>
<circle cx="131.9" cy="152.1" r=".18"/>
<circle cx="132" cy="152" r=".18"/>
<circle cx="90.2" cy="178.4" r=".18"/>
<circle cx="90.2" cy="166.1" r=".18"/>
<circle cx="157.6" cy="178.2" r=".18"/>
<circle cx="122.2" cy="184.5" r=".18"/>
<circle cx="122.2" cy="181.5" r=".18"/>
<circle cx="122.7" cy="184.8" r=".18"/>
<circle cx="126.5" cy="196.2" r=".18"/>
<circle cx="120.3" cy="207.4" r=".18"/>
<circle cx="151.7" cy="212.4" r=".18"/>
<circle cx="124.3" cy="256.7" r=".18"/>
<circle cx="133.2" cy="251.5" r=".18"/>
<circle cx="107.5" cy="266.4" r=".18"/>
<circle cx="116.4" cy="261.2" r=".18"/>
</g>
<g fill="none" stroke="#000" stroke-width=".71">
<path d="M10.1 9.9h400v277.1h-400zM70.1 7.1v2.8M140.1 7.1v2.8M207.2 5h5.8l-2.9 4.9zM210.1 0v9.9M280.1 7.1v2.8M350.1 7.1v2.8M7.2 74.2h2.9M410.1 74.2h2.9M.1 148.5h10M5.1 145.6l5 2.9-5 2.9zM410.1 148.5h10"/>
<path d="M410.1 148.5l5-2.9v5.8zM7.2 222.7h2.9M410.1 222.7h2.9M70.1 287v2.9M140.1 287v2.9M210.1 287v10M210.1 287l2.9 5h-5.8zM280.1 287v2.9M350.1 287v2.9"/>
</g>
<path d="M230.1 247h180v40h-180zM275.1 247v40M298.9 255h111.2M298.9 247v40M230.1 274h68.8M230.1 261h68.8M298.9 279h111.2M298.9 267h111.2M327.9 279v8M368.9 279v8" fill="none" stroke="#000" stroke-width=".51"/>
<text font-size="11" x="13.9" y="23.7">COLUMNA DE DIRECCIÓN INDUSTRIAL V029</text>
<g font-size="6.3">
<text x="329.4" y="275.4">CDR-IN-29-ENS02</text>
<text x="345" y="285.6">A3</text>
</g>
<text font-size="4.8" x="300.6" y="262.1">Planos producción columna industrial- V029</text>
<g font-size="4.4">
<text x="95.7" y="277.4">CDR-IN-V029-CD002</text>
<text x="104.4" y="282.6">SCALE 1 / 4</text>
</g>
<g font-size="3.4">
<text x="34.2" y="9.6">6</text>
<text x="104.2" y="9.6">5</text>
<text x="174.2" y="9.6">4</text>
<text x="244.2" y="9.6">3</text>
<text x="314.2" y="9.6">2</text>
<text x="384.2" y="9.6">1</text>
<text x="315.5" y="29.8">PARTS LIST</text>
<text x="239.8" y="34.8">ITEM</text>
<text x="249.5" y="34.8">QTY</text>
<text x="273.1" y="34.8">PART NUMBER</text>
<text x="350.2" y="34.8">DESCRIPTION</text>
<text x="7.4" y="38.4">D</text>
<text x="242.9" y="39.9">1</text>
<text x="251.8" y="39.9">1</text>
<text x="257.8" y="39.9">0075459524 7C45</text>
<text x="312.7" y="40">Maneta dcha. reguladores</text>
<text x="410.6" y="38.4">D</text>
<text x="242.9" y="45">2</text>
<text x="251.8" y="45">1</text>
<text x="257.8" y="45">008 545 01 24 7C45</text>
<text x="312.7" y="45">Maneta izq. Luces, intermitentes, claxon</text>
<text x="242.9" y="50.1">3</text>
<text x="251.8" y="50.1">2</text>
<text x="257.8" y="50.1">261 0825 599 35</text>
<text x="312.7" y="50.1">Adjustable handle Skiffy Series 261-1</text>
<text x="242.9" y="55.2">4</text>
<text x="251.8" y="55.2">1</text>
<text x="257.8" y="55.2">CDR-IN-V027-CSI001</text>
<text x="312.7" y="55.3">ID Ref: 1034. Chapa Sujeción Inductivo, espesor 1,5 mm</text>
<text x="242.9" y="60.2">5</text>
<text x="242.9" y="65.3">6</text>
<text x="251.8" y="60.2">1</text>
<text x="251.8" y="65.3">1</text>
<text x="257.8" y="60.2">CDR-IN-V028-CFREG001</text>
<text x="257.8" y="65.3">CDR-IN-V029-BASE001</text>
<text x="312.7" y="60.3">ID Ref: 1029. Tapa Falsa Acceso Variador, espesor 1,5 mm</text>
<text x="312.7" y="65.4">ID Ref: 1421. Soldadura Base Columna Dirección</text>
<text x="242.9" y="70.4">7</text>
<text x="251.8" y="70.4">1</text>
<text x="257.8" y="70.4">CDR-IN-V029-CCA001</text>
<text x="312.7" y="70.4">ID Ref: 1419. Chapa Cubre Cables Derecha, espesor 1,5 mm</text>
<text x="242.9" y="75.5">8</text>
<text x="251.8" y="75.5">1</text>
<text x="257.8" y="75.5">CDR-IN-V029-CCAA001</text>
<text x="312.7" y="75.5">ID Ref: 1420. Chapa Cubre Cables Izquierda, espesor 1,5 mm</text>
<text x="242.9" y="80.6">9</text>
<text x="251.8" y="80.6">1</text>
<text x="257.8" y="80.6">CDR-IN-V029-CRABBIT001</text>
<text x="312.7" y="80.6">Chapa con Rabbit Atornillado</text>
<text x="241.9" y="85.6">10</text>
<text x="251.8" y="85.6">1</text>
<text x="257.8" y="85.6">CDR-IN-V029-ECE001</text>
<text x="312.7" y="85.8">Distribución Componentes Electrónicos</text>
<text x="241.9" y="90.7">11</text>
<text x="241.9" y="95.8">12</text>
<text x="251.8" y="90.7">1</text>
<text x="251.8" y="95.8">1</text>
<text x="257.8" y="90.7">CDR-IN-V029-EJEI001</text>
<text x="257.8" y="95.8">CDR-IN-V029-EJEMOTOR003</text>
<text x="312.7" y="90.8">ID Ref: 1423. Eje mecanizado, diámetro exterior 12 mm</text>
<text x="312.7" y="95.9">Conjunto extensor columna dirección y hierro del inductivo</text>
<text x="241.9" y="100.9">13</text>
<text x="251.8" y="100.9">1</text>
<text x="257.8" y="100.9">CDR-IN-V029-EJES001</text>
<text x="312.7" y="101">ID Ref: 1425. Eje Cuerpo Motor, diámetro 12 mm</text>
<text x="241.9" y="106">14</text>
<text x="251.8" y="106">1</text>
<text x="257.8" y="106">CDR-IN-V029-SAE003</text>
<text x="312.7" y="106">ID Ref: 1630. Soldadura Cubre Eje Acoplador</text>
<text x="7.5" y="112.6">C</text>
<text x="241.9" y="111">15</text>
<text x="251.8" y="111">1</text>
<text x="257.8" y="111">CDR-IN-V029-SCASQUETE001</text>
<text x="312.7" y="111.1">ID Ref: 1428. Conjunto soldado del casquete</text>
<text x="410.7" y="112.6">C</text>
<text x="241.9" y="116.1">16</text>
<text x="251.8" y="116.1">1</text>
<text x="257.8" y="116.1">CDR-IN-V029-SCCM001</text>
<text x="312.7" y="116.2">ID Ref: 1426. Soldadura Cubre-Motor</text>
<text x="241.9" y="121.2">17</text>
<text x="251.8" y="121.2">2</text>
<text x="257.8" y="121.2">CDR-IN-V029-SCMA</text>
<text x="312.7" y="121.2">ID Ref: 1427. Soldadura Chapas Manetas</text>
<text x="241.9" y="126.3">18</text>
<text x="241.9" y="131.4">19</text>
<text x="251.8" y="126.3">1</text>
<text x="251.8" y="131.4">1</text>
<text x="257.8" y="126.3">CDR-IN-V029-SSM001</text>
<text x="257.8" y="131.4">CDR-IN-V029-STC001</text>
<text x="312.7" y="126.3">ID Ref: 1424. Soldadura Piezas Soporte Motor</text>
<text x="312.7" y="131.4">Soldadura Torreta Principal</text>
<text x="241.9" y="136.4">20</text>
<text x="250.9" y="136.4">12</text>
<text x="257.8" y="136.4">DIN 125 - A 3,2</text>
<text x="312.7" y="136.5">Washer</text>
<text x="241.9" y="141.5">21</text>
<text x="251.8" y="141.5">5</text>
<text x="257.8" y="141.5">DIN 125 - A 4,3</text>
<text x="312.7" y="141.6">Washer</text>
<text x="241.9" y="146.6">23</text>
<text x="250.9" y="146.6">18</text>
<text x="257.8" y="146.6">DIN 125 - A 6,4</text>
<text x="312.7" y="146.6">Washer</text>
<text x="241.9" y="151.7">24</text>
<text x="250.9" y="151.7">10</text>
<text x="257.8" y="151.7">DIN 125 - A 8,4</text>
<text x="312.7" y="151.7">Washer</text>
<text x="241.9" y="156.8">25</text>
<text x="241.9" y="161.8">26</text>
<text x="251.8" y="156.7">4</text>
<text x="251.8" y="161.8">4</text>
<text x="257.8" y="156.8">DIN 471 - 12x1</text>
<text x="257.8" y="161.8">DIN 7985 (H) - M3x8-H</text>
<text x="312.7" y="156.8">Retaining rings for shaft</text>
<text x="312.7" y="161.8">Cross recessed raised cheese head screws - Type H</text>
<text x="241.9" y="166.9">27</text>
<text x="251.8" y="166.9">8</text>
<text x="257.8" y="166.9">DIN 7991 - M4x12</text>
<text x="312.7" y="166.9">Hexagon socket countersunk head cap screws</text>
<text x="241.9" y="172">28</text>
<text x="251.8" y="172">9</text>
<text x="257.8" y="172">DIN 912 - M3 x 5</text>
<text x="312.7" y="172">Cylinder Head Cap Screw</text>
<text x="241.9" y="177.1">29</text>
<text x="251.8" y="177">5</text>
<text x="257.8" y="177.1">DIN 912 - M4 x 10</text>
<text x="312.7" y="177.1">Cylinder Head Cap Screw</text>
<text x="241.9" y="182.2">31</text>
<text x="251.8" y="182.2">8</text>
<text x="257.8" y="182.2">DIN 912 - M6 x 20</text>
<text x="312.7" y="182.2">Cylinder Head Cap Screw</text>
<text x="7.5" y="186.9">B</text>
<text x="241.9" y="187.2">32</text>
<text x="251.8" y="187.2">4</text>
<text x="257.8" y="187.2">DIN 912 - M8 x 35</text>
<text x="312.7" y="187.2">Cylinder Head Cap Screw</text>
<text x="410.7" y="186.9">B</text>
<text x="241.9" y="192.3">33</text>
<text x="241.9" y="197.4">34</text>
<text x="251.8" y="192.3">4</text>
<text x="251.8" y="197.4">6</text>
<text x="257.8" y="192.3">DIN 985 - M6</text>
<text x="257.8" y="197.4">DIN 985 - M8</text>
<text x="312.7" y="192.3">Hex Nut</text>
<text x="312.7" y="197.4">Hex Nut</text>
<text x="241.9" y="202.5">35</text>
<text x="251.8" y="202.4">4</text>
<text x="257.8" y="202.5">GFM-1214-40</text>
<text x="312.7" y="202.5">GFM</text>
<text x="241.9" y="207.6">36</text>
<text x="251.8" y="207.5">1</text>
<text x="257.8" y="207.6">GST04 1M VBR 063 C42</text>
<text x="312.7" y="207.6">Motor-Reductor</text>
<text x="257.8" y="212.6">TERMINAL BOX DOWN</text>
<text x="241.9" y="217.7">37</text>
<text x="251.8" y="217.7">4</text>
<text x="257.8" y="217.7">Harrison Spring Steel Cage Nut</text>
<text x="312.7" y="217.7">Tuerca jaula M6 para chapa 2.8-3.5</text>
<text x="241.9" y="227.9">38</text>
<text x="251.8" y="227.8">1</text>
<text x="257.8" y="222.8">M6 9563 o equivalente</text>
<text x="257.8" y="227.9">SMT-Volante chino</text>
<text x="241.9" y="233">39</text>
<text x="251.8" y="232.9">1</text>
<text x="257.8" y="233">WN-02-056</text>
<text x="312.7" y="233">ID Ref: 643 . Clausor arranque / Ignition Switch</text>
<text x="241.9" y="238">53</text>
<text x="251.8" y="238">6</text>
<text x="257.8" y="238">DIN 912 - M6 x 12</text>
<text x="312.7" y="238">Cylinder Head Cap Screw</text>
<text x="231" y="251.4">DRAWN</text>
<text x="343.1" y="252.3">SIMUMAK</text>
<text x="7.4" y="261.1">A</text>
<text x="410.7" y="261.1">A</text>
<text x="230.9" y="264.5">CHECKED</text>
<text x="300.3" y="274.4">DWG NO:</text>
<text x="231.3" y="278.2">APPROVED</text>
<text x="300" y="282.6">REV</text>
<text x="328.5" y="283">SIZE</text>
<text x="370.9" y="285.1">SHEET 1 OF 16</text>
<text x="34.2" y="289.9">6</text>
<text x="104.2" y="289.9">5</text>
<text x="174.2" y="289.9">4</text>
<text x="244.2" y="289.9">3</text>
<text x="314.2" y="289.9">2</text>
<text x="384.2" y="289.9">1</text>
</g>
<g font-size="2.7">
<text x="234.5" y="256.6">Carlos Ruiz Madrigal</text>
<text x="277.2" y="255.3">03/10/2013</text>
<text x="234.1" y="269.7">Raúl Rodríguez G.</text>
<text x="277" y="268.7">13/11/2013</text>
</g>
</svg>
